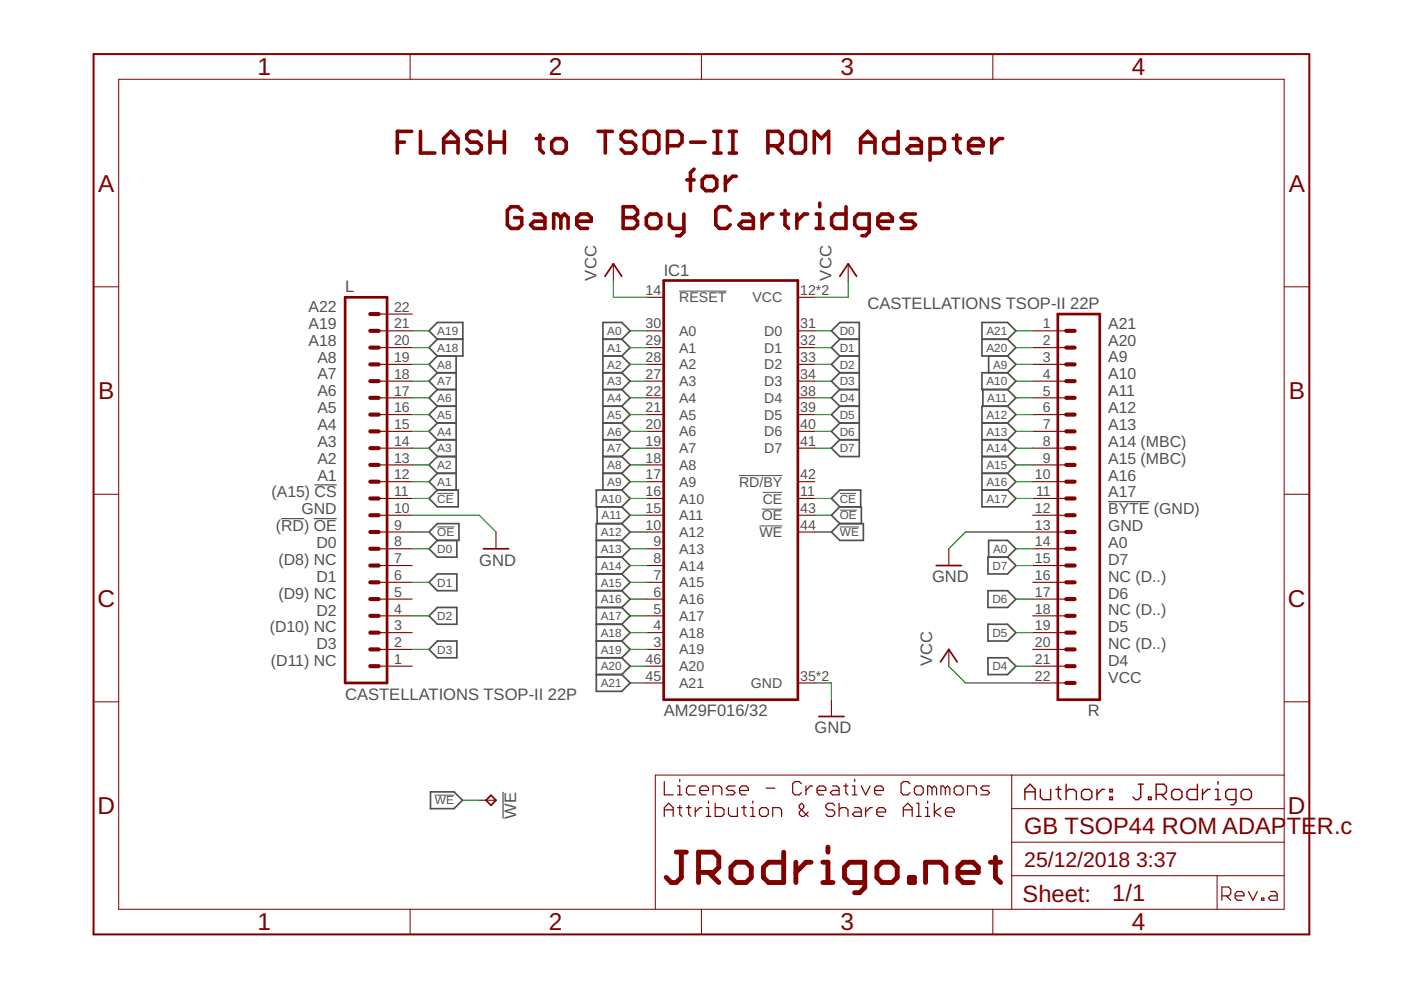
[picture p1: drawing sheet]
<svg xmlns="http://www.w3.org/2000/svg" width="297mm" height="210mm" viewBox="0 0 297 210" stroke-linecap="round" stroke-linejoin="round" font-family="sans-serif">
<path d="M59.6 110h4.9M66.5 110h4.9M66.7 102.8h4.7M234.9 106.4h8.8M106.7 167.9v5.7" fill="none" stroke="#505050" stroke-width=".25"/>
<path d="M144 61.7h10.1M92.7 104.6h3.5M92.7 111.7h3.7M156.7 100.8h9.2M161 111.5h4.9M161.5 107.9h4.4M161.7 104.4h4.2M178.1 104.6h3.4M178.1 108.2h3.6M178.1 111.7h4M92.2 168.6h4.1" fill="none" stroke="#505050" stroke-width=".21"/>
<g fill="none" stroke="#505050" stroke-width=".36">
<path d="M92.7 71.9h5.4M92.7 71.9l-1.7-1.8 1.7-1.7h5.4v7.1h-5.4M92.7 79h4M92.7 71.9l-1.7 1.8 1.7 1.8M92.7 79l-1.7 1.8 1.7 1.8M92.7 75.5l-1.7 1.8 1.7 1.7M96.7 75.5v28.4M127.8 71.9h4M127.8 75.5h4M127.8 79h4M131.8 71.9l1.8-1.8-1.8-1.7h-4v35.5M131.8 71.9l1.8 1.8-1.8 1.8"/>
<path d="M131.8 75.5l1.8 1.8-1.8 1.7M131.8 79l1.8 1.8-1.8 1.8M178.1 71.9h4.1M178.1 71.9l-1.8-1.8 1.8-1.7h4.1v28.4h-4.1l-1.8-1.8 1.8-1.8M178.1 75.5h4.1M178.1 71.9l-1.8 1.8 1.8 1.8M178.1 75.5l-1.8 1.8 1.8 1.7M178.1 79h4.1M178.1 79l-1.8 1.8 1.8 1.8M208.2 71.9h5.4M209.6 75.5v3.5M213.6 71.9l1.8-1.8-1.8-1.7h-5.4v7.1h5.4"/>
<path d="M213.6 71.9l1.8 1.8-1.8 1.8M213.6 79h-5.4v3.6h5.4M213.6 79l1.8 1.8-1.8 1.8M213.6 75.5l1.8 1.8-1.8 1.7M92.7 86.1h4M92.7 82.6h4M92.7 96.8l-1.7 1.8 1.7 1.8M92.7 96.8h4M92.7 93.2l-1.7 1.8 1.7 1.8M92.7 93.2h4M92.7 89.7l-1.7 1.8 1.7 1.7M92.7 89.7h4"/>
<path d="M92.7 86.1l-1.7 1.8 1.7 1.8M92.7 82.6l-1.7 1.7 1.7 1.8M127.8 86.1h4M127.8 82.6h4M127.8 96.8h4M127.8 93.2h4M127.8 89.7h4M131.8 86.1l1.8 1.8-1.8 1.8M131.8 93.2l1.8 1.8-1.8 1.8M131.8 82.6l1.8 1.7-1.8 1.8M131.8 89.7l1.8 1.8-1.8 1.7M131.8 96.8l1.8 1.8-1.8 1.8"/>
<path d="M178.1 89.7l-1.8 1.8 1.8 1.7M178.1 86.1h4.1M178.1 82.6h4.1M178.1 93.2h4.1M178.1 89.7h4.1M178.1 82.6l-1.8 1.7 1.8 1.8M178.1 86.1l-1.8 1.8 1.8 1.8M208.2 96.8h5.4M208.2 93.2h5.4M208.2 89.7h5.4M208.4 82.6v3.5M213.6 86.1h-5.4v21.4h5.4l1.8-1.8-1.8-1.8"/>
<path d="M213.6 82.6l1.8 1.7-1.8 1.8M213.6 86.1l1.8 1.8-1.8 1.8M213.6 89.7l1.8 1.8-1.8 1.7M213.6 93.2l1.8 1.8-1.8 1.8M213.6 96.8l1.8 1.8-1.8 1.8M92.7 103.9h4.5v3.6h-4.5l-1.7-1.8zM92.7 111h4.6v3.6h-4.6l-1.7-1.8zM92.7 114.6l-1.7 1.8 1.7 1.7h4.2v-3.5M92.7 100.4l-1.7 1.7 1.7 1.8M92.7 100.4h4M126.4 114.6h5.4M126.4 118.1h5.4"/>
<path d="M126.6 107.5v3.5M127.8 100.4h4M131.8 103.9h-5.4v3.6h5.4M131.8 111h-5.4v35.6h5.4l1.8-1.8-1.8-1.8M131.8 114.6l1.8 1.8-1.8 1.7M131.8 107.5l1.8 1.7-1.8 1.8M131.8 103.9l1.8 1.8-1.8 1.8M131.8 111l1.8 1.8-1.8 1.8M131.8 118.1l1.8 1.8-1.8 1.8M131.8 100.4l1.8 1.7-1.8 1.8M178.1 107.5l-1.8-1.8 1.8-1.8h4.4v3.6M178.1 107.5h4.5v3.5"/>
<path d="M178.1 107.5l-1.8 1.7 1.8 1.8M178.1 111h4.9v3.6h-4.9l-1.8-1.8zM208.2 103.9h5.4M208.2 100.4h5.4M209.5 118.1h4.1l1.8 1.8-1.8 1.8h-4.1zM209.6 118.1v-3.5h4l1.8 1.8-1.8 1.7M213.6 100.4l1.8 1.7-1.8 1.8M91 137.7l1.7-1.8h4.2v3.6h-4.2zM91 123.5l1.7-1.8h4.2v3.5h-4.2zM91 130.6l1.7-1.8h4.2v3.6h-4.2zM126.4 139.5h5.4M126.4 121.7h5.4"/>
<path d="M126.4 125.2h5.4M126.4 128.8h5.4M126.4 132.4h5.4M126.4 135.9h5.4M131.8 139.5l1.8 1.7-1.8 1.8M131.8 135.9l1.8 1.8-1.8 1.8M131.8 132.4l1.8 1.7-1.8 1.8M131.8 128.8l1.8 1.8-1.8 1.8M131.8 121.7l1.8 1.8-1.8 1.7M131.8 125.2l1.8 1.8-1.8 1.8M209.5 139.5h4.1l1.8 1.7-1.8 1.8h-4.1zM209.5 125.2h4.1l1.8 1.8-1.8 1.8h-4.1z"/>
<path d="M209.5 132.4h4.1l1.8 1.7-1.8 1.8h-4.1zM126.4 143h5.4M91.3 167.9h5l1.7 1.8-1.7 1.7h-5z"/>
</g>
<g fill="none" stroke="#800000" stroke-width=".76">
<path d="M84.2 30.1h1.6M87.3 27.9h-3.1v4.5M89.2 27.9v4.5h3M94.1 30.1h3M94.1 32.4v-3l1.5-1.5 1.5 1.5v3M102 28.6l-.7-.7h-1.6l-.7 .7v.8l.7 .7h1.6l.7 .8v.8l-.7 .7h-1.6l-.7-.7M103.9 30.1h3M103.9 27.9v4.5M106.9 27.9v4.5M113.7 29.4h1.5M114.5 28.6v3.1l.7 .7M117 30.1l.8-.7h1.5l.7 .7v1.6l-.7 .7h-1.5l-.8-.7z"/>
<path d="M126.8 27.9h3.1M128.3 27.9v4.5M134.8 28.6l-.8-.7h-1.5l-.8 .7v.8l.8 .7h1.5l.8 .8v.8l-.8 .7h-1.5l-.8-.7M136.6 28.6l.8-.7h1.5l.8 .7v3.1l-.8 .7h-1.5l-.8-.7zM141.5 30.9h2.3l.8-.8v-1.5l-.8-.7h-2.3v4.5M145.6 38.1h1.6M146.4 30.1h3.1M147.2 35.9l-.8 .7v3.8M148.9 38.1l.8-.7h1.5l.8 .7v1.6l-.8 .7h-1.5l-.8-.7zM151.3 27.9h1.6M151.3 32.4h1.6M152.1 27.9v4.5"/>
<path d="M153.8 37.4v3M154.6 27.9h1.5M154.6 32.4h1.5M155.4 27.9v4.5M156.1 37.4h-.8l-1.5 1.5M162.8 30.9h2.3l.8-.8v-1.5l-.8-.7h-2.3v4.5M164.3 30.9l1.6 1.5M168.5 27.9h1.5l.8 .7v3.1l-.8 .7h-1.5l-.8-.7v-3.1zM172.6 32.4v-4.5l1.6 1.5 1.5-1.5v4.5M182.5 30.1h3M182.5 32.4v-3l1.5-1.5 1.5 1.5v3M190.4 27.9v4.5h-2.3l-.7-.7v-1.6l.7-.7h2.3"/>
<path d="M193 29.4h1.6l.7 .7v2.3h-2.3l-.7-.7 .7-.8h2.3M197.2 32.4h2.3l.7-.7v-1.6l-.7-.7h-2.3v4.6M202.1 29.4h1.5M202.9 28.6v3.1l.7 .7M205.4 30.9h3v-.8l-.7-.7h-1.6l-.7 .7v1.6l.7 .7h1.6M210.3 29.4v3M212.6 29.4h-.8l-1.5 1.5M110.6 44.6l-.7-.8h-1.6l-.7 .8v3.1l.7 .7h1.6l.7-.7v-1.6h-1.5M113.2 45.4h1.6l.7 .7v2.3h-2.3l-.7-.7 .7-.8h2.3M118.9 46.1l-.7-.7h-.8v3M118.9 46.1v2.3M118.9 46.1l.8-.7 .7 .7v2.3"/>
<path d="M122.3 46.9h3v-.8l-.7-.7h-1.5l-.8 .7v1.6l.8 .7h1.5M132.1 43.8h2.3l.8 .8v.8l-.8 .7 .8 .8v.8l-.8 .7h-2.3zM132.1 46.1h2.3M137 46.1l.8-.7h1.5l.8 .7v1.6l-.8 .7h-1.5l-.8-.7zM141.9 45.4v2.3l.8 .7h2.3M145 45.4v3.8l-.8 .8h-.7M154.8 44.6l-.7-.8h-1.6l-.7 .8v3.1l.7 .7h1.6l.7-.7M157.4 45.4h1.6l.7 .7v2.3h-2.3l-.7-.7 .7-.8h2.3M161.6 45.4v3M163.9 45.4h-.8l-1.5 1.5M165.7 45.4h1.5M166.4 44.6v3.1l.8 .7"/>
<path d="M169 45.4v3M171.2 45.4h-.7l-1.5 1.5M173 48.4h1.6M173 45.4h.8v3M173.8 43.1v.7M179.4 43.8v4.6h-2.3l-.8-.7v-1.6l.8-.7h2.3M184.3 48.4h-2.3l-.8-.7v-1.6l.8-.7h2.3v3.8l-.8 .8h-.7M186.1 46.9h3.1v-.8l-.8-.7h-1.5l-.8 .7v1.6l.8 .7h1.5M194.1 45.4h-2.3l-.7 .7 .7 .8h1.5l.8 .8-.8 .7h-2.2"/>
</g>
<g fill="none" stroke="#800000" stroke-width=".25">
<path d="M140.8 165.7v2.8h1.9M140.8 173.1v-1.9l1-.9 .9 .9v1.9M140.8 171.7h1.9M143.7 168.5h.9M143.7 166.6h.4v1.9M143.7 171.2h.9M144.1 165.2v.5M144.1 170.8v1.8l.5 .5M145.5 171.2h1M146 170.8v1.8l.5 .5M147.4 166.6h-1.4l-.5 .5v1l.5 .4h1.4M147.4 171.2v1.9"/>
<path d="M148.4 167.6h1.8v-.5l-.4-.5h-1l-.4 .5v1l.4 .4h1M148.8 171.2h-.4l-1 1M149.8 171.2h.4v1.9M149.8 173.1h.9M150.2 169.8v.5M151.2 168.5v-1.9h1.4l.4 .5v1.4M151.6 170.3v2.8h1.4l.5-.5v-.9l-.5-.5h-1.4M154.5 171.2v1.4l.4 .5h1.4v-1.9M155.9 166.6h-1.4l-.5 .5 .5 .5h.9l.5 .5-.5 .4h-1.4M156.8 167.6h1.9v-.5l-.5-.5h-.9l-.5 .5v1l.5 .4h.9M157.3 171.2h.9M157.7 170.8v1.8l.5 .5"/>
<path d="M159.2 171.2h.4v1.9M159.2 173.1h.9M159.6 169.8v.5M161.5 171.2h.9l.5 .5v.9l-.5 .5h-.9l-.5-.5v-.9zM162.4 167.1h1.9M163.8 173.1v-1.9h1.4l.5 .5v1.4M169.9 166.2l-.4-.5h-1l-.4 .5v1.9l.4 .4h1l.4-.4M170.9 166.6v1.9M171.3 172.2l-.9 .9h-.5l-.4-.5v-.4l.9-1v-.4l-.5-.5-.4 .5v.4l1.8 1.9M172.3 166.6h-.5l-.9 1M173.2 167.6h1.9v-.5l-.5-.5h-.9l-.5 .5v1l.5 .4h.9M176.5 166.6h.9l.5 .5v1.4h-1.4l-.5-.4 .5-.5h1.4"/>
<path d="M177 170.8l-.5-.5h-.9l-.5 .5v.4l.5 .5h.9l.5 .5v.4l-.5 .5h-.9l-.5-.5M177.9 170.3v2.8M177.9 171.7l.5-.5h.9l.5 .5v1.4M178.9 166.6h.9M179.3 166.2v1.9l.5 .4M180.7 168.5h1M180.7 166.6h.5v1.9M181.2 165.2v.5M181.2 171.2h.9l.5 .5v1.4h-1.4l-.5-.5 .5-.4h1.4M182.6 166.6l.9 1.9 1-1.9M183.5 171.2v1.9M185 171.2h-.5l-1 1"/>
<path d="M185.4 167.6h1.9v-.5l-.5-.5h-.9l-.5 .5v1l.5 .4h.9M185.9 172.2h1.9v-.5l-.5-.5h-.9l-.5 .5v.9l.5 .5h.9M191.5 171.7h1.9M191.5 173.1v-1.9l1-.9 .9 .9v1.9M192.9 166.2l-.4-.5h-1l-.4 .5v1.9l.4 .4h1l.4-.4M193.9 167.1l.4-.5h1l.4 .5v1l-.4 .4h-1l-.4-.4zM194.3 173.1h1M194.3 170.3h.5v2.8M196.2 171.2h.5v1.9M196.2 173.1h.9M196.7 169.8v.5M197.6 167.1l-.5-.5h-.4v1.9"/>
<path d="M197.6 167.1v1.4M197.6 167.1l.5-.5 .5 .5v1.4M198.1 170.3v2.8M199.5 171.2l-1.4 1 1.4 .9M200.4 167.1l-.4-.5h-.5v1.9M200.4 167.1v1.4M200.4 167.1l.5-.5 .5 .5v1.4M200.4 172.2h1.9v-.5l-.5-.5h-.9l-.5 .5v.9l.5 .5h.9M202.3 167.1l.5-.5h.9l.5 .5v1l-.5 .4h-.9l-.5-.4zM205.1 168.5v-1.9h1.4l.5 .5v1.4M209.8 166.6h-1.4l-.5 .5 .5 .5h1l.4 .5-.4 .4h-1.5M259.1 189.9h1.4l.4-.4v-.9l-.4-.5h-1.4v2.8"/>
<path d="M260 189.9l.9 1M261.9 189.9h1.9v-.4l-.5-.5h-1l-.4 .5v.9l.4 .5h1M264.7 189l.9 1.9 1-1.9M267.5 190.4h.5v.5h-.5zM269.4 189h.9l.5 .5v1.4h-1.4l-.5-.5 .5-.5h1.4"/>
</g>
<g fill="none" stroke="#800000" stroke-width=".3">
<path d="M217.3 169.5v-2.1l1.1-1.1 1.1 1.1v2.1M217.3 167.9h2.2M220.6 167.4v1.6l.5 .5h1.7v-2.1M223.9 167.4h1M224.4 166.8v2.2l.5 .5M226 167.9l.6-.5h1.1l.5 .5v1.6M226 166.3v3.2M229.3 167.9l.5-.5h1.1l.6 .5v1.1l-.6 .5h-1.1l-.5-.5zM232.6 167.4v2.1M234.2 167.4h-.5l-1.1 1M235.3 167.4h.6v.5h-.6zM235.3 169h.6v.5h-.6z"/>
<path d="M241.3 166.3h1.1M241.9 166.3v2.7l-.6 .5h-.5l-.6-.5M243.5 169h.6v.5h-.6zM245.1 168.4h1.7l.5-.5v-1.1l-.5-.5h-1.7v3.2M246.2 168.4l1.1 1.1M248.4 167.9l.6-.5h1l.6 .5v1.1l-.6 .5h-1l-.6-.5zM253.9 166.3v3.2h-1.7l-.5-.5v-1.1l.5-.5h1.7M255 167.4v2.1M256.6 167.4h-.5l-1.1 1M257.7 169.5h1.1M257.7 167.4h.5v2.1M258.2 165.7v.6"/>
<path d="M262 169.5h-1.6l-.5-.5v-1.1l.5-.5h1.6v2.7l-.5 .5h-.5M263.1 167.9l.6-.5h1.1l.5 .5v1.1l-.5 .5h-1.1l-.6-.5z"/>
</g>
<g fill="none" stroke="#800000" stroke-width="1">
<path d="M175.5 179.6v1.1M143.4 180.7h2.1M144.5 180.7v5.3l-1.1 1.1h-1.1l-1.1-1.1M148.1 185h3.2l1.1-1.1v-2.1l-1.1-1.1h-3.2v6.4M150.3 185l2.1 2.1M155 183.9l1.1-1.1h2.1l1.1 1.1v2.1l-1.1 1.1h-2.1l-1.1-1.1zM166.2 180.7v6.4h-3.3l-1-1.1v-2.1l1-1.1h3.3M168.7 182.8v4.3M172 182.8h-1.1l-2.2 2.2M174.5 187.1h2.1M174.5 182.8h1v4.3M183.3 187.1h-3.2l-1.1-1.1v-2.1l1.1-1.1h3.2v5.4l-1 1.1h-1.1"/>
<path d="M187 182.8h2.1l1.1 1.1v2.1l-1.1 1.1h-2.1l-1.1-1.1v-2.1zM192.8 186h1.1v1.1h-1.1zM196.2 187.1v-4.3h3.3l1 1.1v3.2M203.1 185h4.3v-1.1l-1.1-1.1h-2.1l-1.1 1.1v2.1l1.1 1.1h2.1M210 182.8h2.1M211.1 181.8v4.2l1 1.1"/>
</g>
<path d="M140.7 59.5h28.5v88.9h-28.5zM73.2 63h8.9v81.8h-8.9zM224.3 66.6h8.9v81.8h-8.9z" fill="none" stroke="#800000" stroke-width=".57"/>
<g fill="none" stroke="#800000" stroke-width=".23">
<path d="M130 55.9v3.6M179.8 55.9v3.6M80.3 70.1h7.1M80.3 73.7h7.1M80.3 77.3h7.1M80.3 66.6h7.1M137.2 63h3.5M137.2 70.1h3.5M137.2 73.7h3.5M137.2 77.3h3.5M169.2 63h3.5M169.2 70.1h3.5"/>
<path d="M169.2 73.7h3.5M169.2 77.3h3.5M218.9 70.1h7.2M218.9 73.7h7.2M218.9 77.3h7.2M80.3 80.8h7.1M80.3 84.3h7.1M80.3 87.9h7.1M80.3 91.5h7.1M80.3 95h7.1M80.3 98.6h7.1M137.2 80.8h3.5"/>
<path d="M137.2 84.3h3.5M137.2 87.9h3.5M137.2 91.5h3.5M137.2 95h3.5M137.2 98.6h3.5M169.2 80.8h3.5M169.2 84.3h3.5M169.2 87.9h3.5M169.2 91.5h3.5M169.2 95h3.5M218.9 80.8h7.2M218.9 84.3h7.2"/>
<path d="M218.9 87.9h7.2M218.9 91.5h7.2M218.9 95h7.2M218.9 98.6h7.2M80.3 102.1h7.1M80.3 105.7h7.1M80.3 109.2h7.1M80.3 112.8h7.1M80.3 116.4h7.1M80.3 119.9h7.1M105.2 112.8v3.6M137.2 102.1h3.5"/>
<path d="M137.2 105.7h3.5M137.2 109.2h3.5M137.2 112.8h3.5M137.2 116.4h3.5M137.2 119.9h3.5M169.2 102.1h3.5M169.2 105.7h3.5M169.2 109.2h3.5M169.2 112.8h3.5M201.2 116.4v3.5M218.9 102.1h7.2M218.9 105.7h7.2"/>
<path d="M218.9 109.2h7.2M218.9 112.8h7.2M218.9 116.4h7.2M218.9 119.9h7.2M80.3 123.5h7.1M80.3 127h7.1M80.3 130.6h7.1M80.3 134.1h7.1M80.3 137.7h7.1M137.2 123.5h3.5M137.2 127h3.5M137.2 130.6h3.5"/>
<path d="M137.2 134.1h3.5M137.2 137.7h3.5M201.2 137.7v3.5M218.9 123.5h7.2M218.9 127h7.2M218.9 130.6h7.2M218.9 134.1h7.2M218.9 137.7h7.2M80.3 141.2h7.1M137.2 141.2h3.5M137.2 144.8h3.5M169.2 144.8h3.5"/>
<path d="M176.3 148.4v3.5M218.9 141.2h7.2M218.9 144.8h7.2M101.6 169.7h3.6"/>
</g>
<path d="M128.3 58.6l1.7-2.7 1.8 2.7M178.1 58.6l1.7-2.7 1.8 2.7M102.5 116.4h5.3M198.5 119.9h5.3M173.6 151.9h5.3M199.4 140.4l1.8-2.7 1.7 2.7M104.1 168.6l1.1 1.1-1.1 1.1-1.1-1.1z" fill="none" stroke="#800000" stroke-width=".36"/>
<g fill="none" stroke="#800000" stroke-width=".21">
<path d="M25.2 16.8h247.1v176h-247.1zM87 11.5v5.3M148.7 11.5v5.3M210.5 11.5v5.3M19.8 60.8h5.4M272.3 60.8h5.3M19.8 104.8h5.4M272.3 104.8h5.3M19.8 148.8h5.4M272.3 148.8h5.3M214.5 164.3v28.5M214.5 178.6h57.8"/>
<path d="M214.5 171.4h57.8M272.3 164.3h-133.4v28.5M87 192.8v5.3M148.7 192.8v5.3M210.5 192.8v5.3M214.5 185.7h57.8M258 185.7v7.1"/>
</g>
<path d="M19.8 11.5h257.8v186.6h-257.8z" fill="none" stroke="#800000" stroke-width=".42"/>
<g fill="none" stroke="#800000" stroke-width=".87">
<path d="M78.5 77.3h1.8M78.5 73.7h1.8M78.5 70.1h1.8M78.5 66.6h1.8M226.1 77.3h1.7M226.1 73.7h1.7M226.1 70.1h1.7M78.5 98.6h1.8M78.5 95h1.8M78.5 91.5h1.8M78.5 87.9h1.8M78.5 84.3h1.8"/>
<path d="M78.5 80.8h1.8M226.1 98.6h1.7M226.1 95h1.7M226.1 91.5h1.7M226.1 87.9h1.7M226.1 84.3h1.7M226.1 80.8h1.7M78.5 119.9h1.8M78.5 116.4h1.8M78.5 112.8h1.8M78.5 109.2h1.8M78.5 105.7h1.8"/>
<path d="M78.5 102.1h1.8M226.1 119.9h1.7M226.1 116.4h1.7M226.1 112.8h1.7M226.1 109.2h1.7M226.1 105.7h1.7M226.1 102.1h1.7M78.5 134.1h1.8M78.5 137.7h1.8M78.5 127h1.8M78.5 130.6h1.8M78.5 123.5h1.8"/>
<path d="M226.1 134.1h1.7M226.1 137.7h1.7M226.1 127h1.7M226.1 130.6h1.7M226.1 123.5h1.7M78.5 141.2h1.8M226.1 141.2h1.7M226.1 144.8h1.7"/>
</g>
<g fill="none" stroke="#008000" stroke-width=".23">
<path d="M130 59.5v3.5h7.2M179.8 59.5v3.5h-7.1M87.4 70.1h3.6M87.4 73.7h3.6M87.4 77.3h3.6M133.6 70.1h3.6M133.6 73.7h3.6M133.6 77.3h3.6M172.7 70.1h3.6M172.7 73.7h3.6M172.7 77.3h3.6M215.4 70.1h3.5"/>
<path d="M215.4 73.7h3.5M215.4 77.3h3.5M87.4 84.3h3.6M87.4 80.8h3.6M87.4 98.6h3.6M87.4 95h3.6M87.4 91.5h3.6M87.4 87.9h3.6M133.6 84.3h3.6M133.6 80.8h3.6M133.6 98.6h3.6M133.6 95h3.6"/>
<path d="M133.6 91.5h3.6M133.6 87.9h3.6M172.7 84.3h3.6M172.7 80.8h3.6M172.7 95h3.6M172.7 91.5h3.6M172.7 87.9h3.6M215.4 84.3h3.5M215.4 80.8h3.5M215.4 98.6h3.5M215.4 95h3.5M215.4 91.5h3.5"/>
<path d="M215.4 87.9h3.5M87.4 109.2h14.2l3.6 3.6M87.4 112.8h3.6M87.4 105.7h3.6M87.4 116.4h3.6M87.4 102.1h3.6M133.6 109.2h3.6M133.6 112.8h3.6M133.6 105.7h3.6M133.6 116.4h3.6M133.6 102.1h3.6M133.6 119.9h3.6"/>
<path d="M172.7 109.2h3.6M172.7 112.8h3.6M172.7 105.7h3.6M215.4 105.7h3.5M215.4 116.4h3.5M215.4 102.1h3.5M215.4 119.9h3.5M218.9 112.8h-14.2l-3.5 3.6M87.4 123.5h3.6M87.4 130.6h3.6M87.4 137.7h3.6M133.6 123.5h3.6"/>
<path d="M133.6 130.6h3.6M133.6 137.7h3.6M133.6 134.1h3.6M133.6 127h3.6M215.4 134.1h3.5M215.4 127h3.5M133.6 144.8h3.6M133.6 141.2h3.6M172.7 144.8h3.6v3.6M201.2 141.2l3.5 3.6h14.2M215.4 141.2h3.5M98 169.7h3.6"/>
</g>
<g font-size="5.2" fill="#800000">
<text x="54.6" y="16">1</text>
<text x="116.4" y="16">2</text>
<text x="178.2" y="16">3</text>
<text x="239.9" y="16">4</text>
<text x="20.8" y="40.6">A</text>
<text x="273.2" y="40.6">A</text>
<text x="20.8" y="84.6">B</text>
<text x="273.2" y="84.6">B</text>
<text x="20.6" y="128.6">C</text>
<text x="273.1" y="128.6">C</text>
<text x="20.6" y="172.6">D</text>
<text x="273.1" y="172.6">D</text>
<text x="54.6" y="197.3">1</text>
<text x="116.4" y="197.3">2</text>
<text x="178.2" y="197.3">3</text>
<text x="239.9" y="197.3">4</text>
</g>
<g font-size="5" fill="#800000">
<text x="217.2" y="176.8">GB TSOP44 ROM ADAP</text>
<text x="272.8" y="176.8">TER.c</text>
<text x="216.8" y="191.2">Sheet:</text>
<text x="235.8" y="191">1/1</text>
</g>
<g font-size="4.5" fill="#800000">
<text x="217.2" y="183.9">25/12/2018</text>
<text x="240.9" y="183.9">3:37</text>
</g>
<g font-size="3.5" fill="#505050">
<text x="126.5" y="59.5" transform="rotate(-90 126.5 59.5)">VCC</text>
<text x="140.7" y="58.6">IC1</text>
<text x="176.3" y="59.5" transform="rotate(-90 176.3 59.5)">VCC</text>
<text x="73.2" y="62">L</text>
<text x="183.9" y="65.5">CASTELLATIONS TSOP-II 22P</text>
<text x="101.6" y="119.9">GND</text>
<text x="197.6" y="123.5">GND</text>
<text x="197.6" y="141.2" transform="rotate(-90 197.6 141.2)">VCC</text>
<text x="73.2" y="148.3">CASTELLATIONS TSOP-II 22P</text>
<text x="140.7" y="151.9">AM29F016/32</text>
<text x="172.7" y="155.5">GND</text>
<text x="230.6" y="151.9">R</text>
<text x="109.4" y="173.6" transform="rotate(-90 109.4 173.6)">WE</text>
</g>
<g font-size="3.4" fill="#505050">
<text x="65.4" y="66.1">A22</text>
<text x="65.4" y="69.7">A19</text>
<text x="234.9" y="69.7">A21</text>
<text x="65.4" y="73.3">A18</text>
<text x="67.3" y="76.9">A8</text>
<text x="234.9" y="73.3">A20</text>
<text x="234.9" y="76.8">A9</text>
<text x="67.3" y="80.4">A7</text>
<text x="234.9" y="80.4">A10</text>
<text x="234.9" y="84">A11</text>
<text x="67.3" y="84">A6</text>
<text x="67.3" y="87.6">A5</text>
<text x="234.9" y="87.6">A12</text>
<text x="67.3" y="91.2">A4</text>
<text x="67.3" y="94.7">A3</text>
<text x="234.9" y="91.2">A13</text>
<text x="234.9" y="94.7">A14 (MBC)</text>
<text x="67.3" y="98.3">A2</text>
<text x="67.3" y="101.9">A1</text>
<text x="234.9" y="98.3">A15 (MBC)</text>
<text x="234.9" y="101.9">A16</text>
<text x="57.6" y="105.5">(A15) CS</text>
<text x="234.9" y="105.5">A17</text>
<text x="58.5" y="112.6">(RD) OE</text>
<text x="63.9" y="109.1">GND</text>
<text x="234.9" y="109">BYTE (GND)</text>
<text x="234.9" y="112.6">GND</text>
<text x="59" y="119.8">(D8) NC</text>
<text x="67.1" y="116.2">D0</text>
<text x="234.9" y="116.2">A0</text>
<text x="234.9" y="119.8">D7</text>
<text x="67.1" y="123.4">D1</text>
<text x="234.9" y="123.3">NC (D..)</text>
<text x="59" y="126.9">(D9) NC</text>
<text x="67.1" y="130.5">D2</text>
<text x="234.9" y="126.9">D6</text>
<text x="234.9" y="130.5">NC (D..)</text>
<text x="57.2" y="134.1">(D10) NC</text>
<text x="67.1" y="137.7">D3</text>
<text x="234.9" y="134.1">D5</text>
<text x="234.9" y="137.7">NC (D..)</text>
<text x="57.4" y="141.3">(D11) NC</text>
<text x="234.9" y="141.2">D4</text>
<text x="234.9" y="144.8">VCC</text>
</g>
<g font-size="3" fill="#505050">
<text x="136.9" y="62.5">14</text>
<text x="144" y="64.1">RESET</text>
<text x="159.5" y="64.1">VCC</text>
<text x="169.7" y="62.5">12*2</text>
<text x="83.5" y="69.6">21</text>
<text x="83.5" y="66.1">22</text>
<text x="136.9" y="69.6">30</text>
<text x="144" y="71.2">A0</text>
<text x="162" y="71.2">D0</text>
<text x="169.7" y="69.6">31</text>
<text x="221.1" y="69.6">1</text>
<text x="83.5" y="76.8">19</text>
<text x="83.5" y="73.2">20</text>
<text x="136.9" y="73.2">29</text>
<text x="136.9" y="76.8">28</text>
<text x="144" y="74.8">A1</text>
<text x="162" y="74.8">D1</text>
<text x="169.7" y="73.2">32</text>
<text x="169.7" y="76.8">33</text>
<text x="221.1" y="73.2">2</text>
<text x="221.1" y="76.8">3</text>
<text x="83.5" y="83.9">17</text>
<text x="83.5" y="80.3">18</text>
<text x="136.9" y="80.3">27</text>
<text x="136.9" y="83.9">22</text>
<text x="144" y="78.3">A2</text>
<text x="144" y="81.9">A3</text>
<text x="162" y="78.3">D2</text>
<text x="162" y="81.9">D3</text>
<text x="169.7" y="80.3">34</text>
<text x="169.7" y="83.9">38</text>
<text x="221.1" y="80.3">4</text>
<text x="221.1" y="83.9">5</text>
<text x="83.5" y="87.4">16</text>
<text x="136.9" y="87.4">21</text>
<text x="144" y="85.4">A4</text>
<text x="144" y="89">A5</text>
<text x="162" y="85.4">D4</text>
<text x="162" y="89">D5</text>
<text x="169.7" y="87.4">39</text>
<text x="221.1" y="87.4">6</text>
<text x="83.5" y="94.5">14</text>
<text x="83.5" y="91">15</text>
<text x="136.9" y="91">20</text>
<text x="136.9" y="94.5">19</text>
<text x="144" y="92.5">A6</text>
<text x="162" y="92.5">D6</text>
<text x="169.7" y="91">40</text>
<text x="169.7" y="94.5">41</text>
<text x="221.1" y="91">7</text>
<text x="221.1" y="94.5">8</text>
<text x="83.5" y="101.6">12</text>
<text x="83.5" y="98.1">13</text>
<text x="136.9" y="98.1">18</text>
<text x="136.9" y="101.6">17</text>
<text x="144" y="96.1">A7</text>
<text x="144" y="99.6">A8</text>
<text x="162" y="96.1">D7</text>
<text x="169.7" y="101.6">42</text>
<text x="219.4" y="101.6">10</text>
<text x="221.1" y="98.1">9</text>
<text x="83.5" y="105.2">11</text>
<text x="136.9" y="105.2">16</text>
<text x="144" y="103.2">A9</text>
<text x="144" y="106.8">A10</text>
<text x="156.7" y="103.2">RD/BY</text>
<text x="161.7" y="106.8">CE</text>
<text x="169.7" y="105.2">11</text>
<text x="219.7" y="105.2">11</text>
<text x="83.5" y="112.3">9</text>
<text x="83.5" y="108.7">10</text>
<text x="136.9" y="108.7">15</text>
<text x="136.9" y="112.3">10</text>
<text x="144" y="110.3">A11</text>
<text x="144" y="113.9">A12</text>
<text x="161" y="113.9">WE</text>
<text x="161.6" y="110.3">OE</text>
<text x="169.7" y="108.7">43</text>
<text x="169.7" y="112.3">44</text>
<text x="219.4" y="108.7">12</text>
<text x="219.4" y="112.3">13</text>
<text x="83.5" y="119.4">7</text>
<text x="83.5" y="115.9">8</text>
<text x="138.5" y="115.9">9</text>
<text x="138.5" y="119.4">8</text>
<text x="144" y="117.4">A13</text>
<text x="219.4" y="115.9">14</text>
<text x="219.4" y="119.4">15</text>
<text x="83.5" y="123">6</text>
<text x="138.5" y="123">7</text>
<text x="144" y="121">A14</text>
<text x="144" y="124.5">A15</text>
<text x="219.4" y="123">16</text>
<text x="83.5" y="130.1">4</text>
<text x="83.5" y="126.5">5</text>
<text x="138.5" y="126.5">6</text>
<text x="138.5" y="130.1">5</text>
<text x="144" y="128.1">A16</text>
<text x="144" y="131.6">A17</text>
<text x="219.4" y="126.5">17</text>
<text x="219.4" y="130.1">18</text>
<text x="83.5" y="137.2">2</text>
<text x="83.5" y="133.6">3</text>
<text x="138.5" y="133.6">4</text>
<text x="138.5" y="137.2">3</text>
<text x="144" y="135.2">A18</text>
<text x="219.4" y="133.6">19</text>
<text x="219.4" y="137.2">20</text>
<text x="83.5" y="140.7">1</text>
<text x="136.9" y="140.7">46</text>
<text x="144" y="138.8">A19</text>
<text x="144" y="142.3">A20</text>
<text x="219.4" y="140.7">21</text>
<text x="136.9" y="144.3">45</text>
<text x="144" y="145.9">A21</text>
<text x="159.2" y="145.9">GND</text>
<text x="169.7" y="144.3">35*2</text>
<text x="219.4" y="144.3">22</text>
</g>
<g font-size="2.5" fill="#505050">
<text x="92.7" y="71">A19</text>
<text x="128.8" y="71">A0</text>
<text x="178.1" y="71">D0</text>
<text x="209.1" y="71">A21</text>
<text x="92.7" y="74.6">A18</text>
<text x="128.8" y="74.6">A1</text>
<text x="178.1" y="74.6">D1</text>
<text x="209.1" y="74.6">A20</text>
<text x="92.7" y="81.7">A7</text>
<text x="92.7" y="78.1">A8</text>
<text x="128.8" y="78.1">A2</text>
<text x="128.8" y="81.7">A3</text>
<text x="178.1" y="78.1">D2</text>
<text x="178.1" y="81.7">D3</text>
<text x="209.1" y="81.7">A10</text>
<text x="210.5" y="78.1">A9</text>
<text x="92.7" y="88.8">A5</text>
<text x="92.7" y="85.2">A6</text>
<text x="128.8" y="85.2">A4</text>
<text x="128.8" y="88.8">A5</text>
<text x="178.1" y="85.2">D4</text>
<text x="178.1" y="88.8">D5</text>
<text x="209.1" y="88.8">A12</text>
<text x="209.3" y="85.2">A11</text>
<text x="92.7" y="95.9">A3</text>
<text x="92.7" y="92.4">A4</text>
<text x="128.8" y="92.4">A6</text>
<text x="128.8" y="95.9">A7</text>
<text x="178.1" y="92.4">D6</text>
<text x="178.1" y="95.9">D7</text>
<text x="209.1" y="92.4">A13</text>
<text x="209.1" y="95.9">A14</text>
<text x="92.7" y="99.5">A2</text>
<text x="128.8" y="99.5">A8</text>
<text x="209.1" y="99.5">A15</text>
<text x="92.7" y="106.6">CE</text>
<text x="92.7" y="103">A1</text>
<text x="127.4" y="106.6">A10</text>
<text x="128.8" y="103">A9</text>
<text x="178.1" y="106.6">CE</text>
<text x="209.1" y="106.6">A17</text>
<text x="209.1" y="103">A16</text>
<text x="92.7" y="113.7">OE</text>
<text x="127.4" y="113.7">A12</text>
<text x="127.6" y="110.1">A11</text>
<text x="178.1" y="110.1">OE</text>
<text x="178.1" y="113.7">WE</text>
<text x="92.7" y="117.2">D0</text>
<text x="127.4" y="117.2">A13</text>
<text x="210.5" y="117.2">A0</text>
<text x="92.7" y="124.4">D1</text>
<text x="127.4" y="120.8">A14</text>
<text x="127.4" y="124.4">A15</text>
<text x="210.4" y="120.8">D7</text>
<text x="92.7" y="131.5">D2</text>
<text x="127.4" y="131.5">A17</text>
<text x="127.4" y="127.9">A16</text>
<text x="210.4" y="127.9">D6</text>
<text x="127.4" y="135">A18</text>
<text x="210.4" y="135">D5</text>
<text x="92.7" y="138.6">D3</text>
<text x="127.4" y="142.1">A20</text>
<text x="127.4" y="138.6">A19</text>
<text x="210.4" y="142.1">D4</text>
<text x="127.4" y="145.7">A21</text>
<text x="92.2" y="170.6">WE</text>
</g>
</svg>
